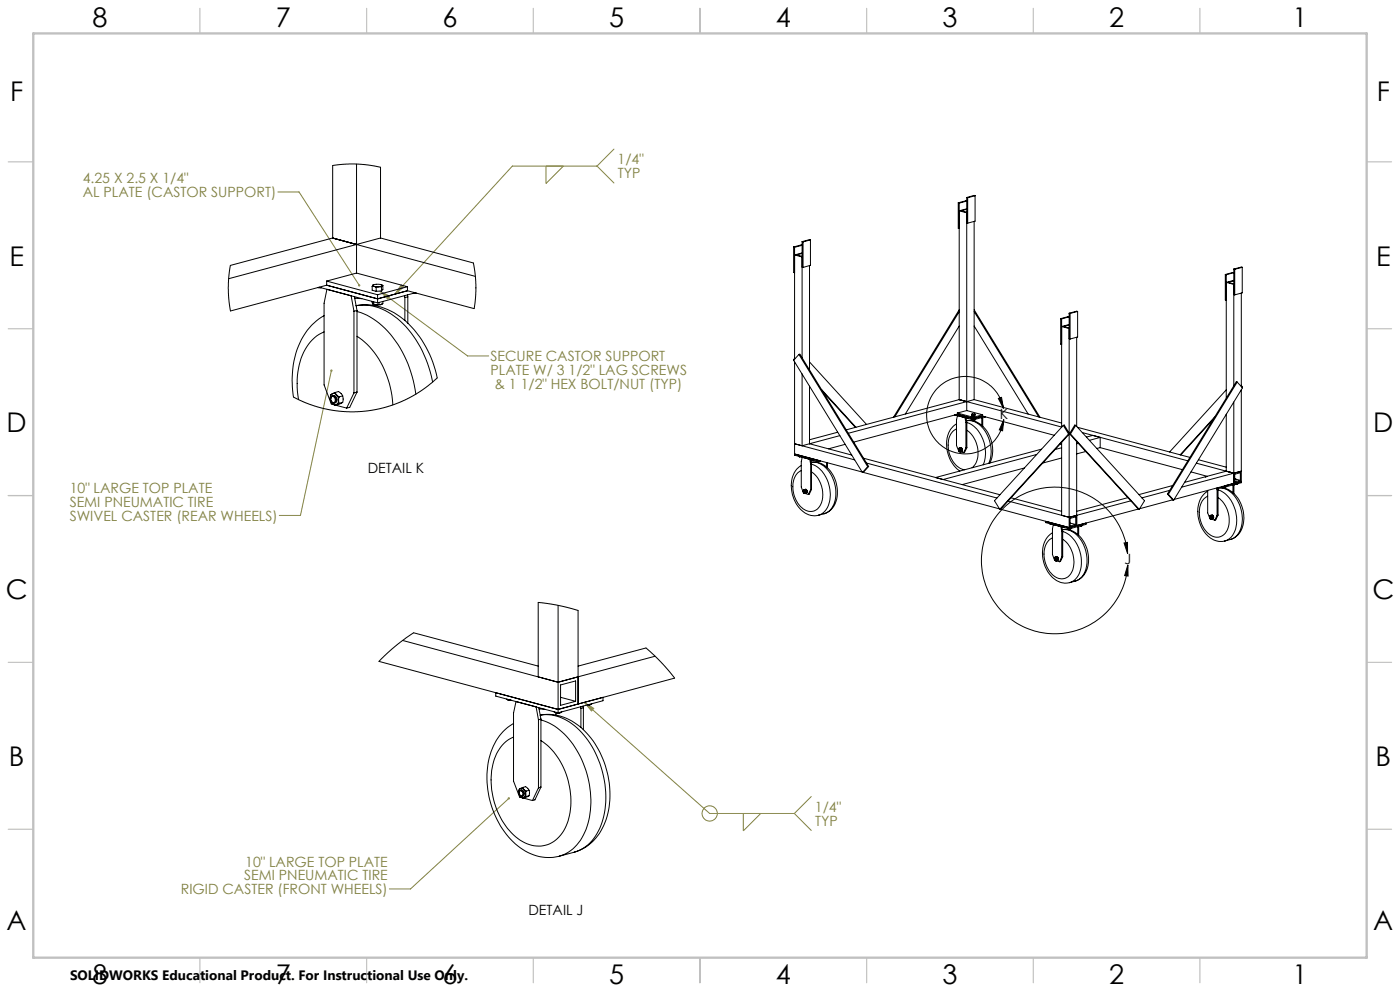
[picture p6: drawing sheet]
<svg xmlns="http://www.w3.org/2000/svg" width="420mm" height="297mm" viewBox="0 0 420 297" stroke-linecap="round" stroke-linejoin="round" font-family="sans-serif">
<g fill="none" stroke="#808040" stroke-width=".3">
<path d="M83.4 57.5h6.3l18.1 28M163.8 49.8v5.2l5.2-5.2M179.1 49.8h-25.4l-35.2 38.4M179.1 49.8l5.1 5.1M184.2 44.7l-5.1 5.1M114 87.2l2.9 1.6-.6 .8zM114 87.2l26.3 19.5h6.3M120.4 85.4l.7 .6-2.6 2.2zM99.4 111.1l-9.3 43.4h-6.3M175.3 210.5l2.8 1.8-.7 .8zM175.3 210.5l37.6 33.3h25.4M152.6 239.3l-29.4 27.1h-6.4"/>
<path d="M243.4 238.7l-5.1 5.1M223 243.8v5.2l5.2-5.2M238.3 243.8l5.1 5.1"/>
<circle cx="212.9" cy="243.8" r="2.29"/>
</g>
<path d="M299.5 119.4l1-.3 .5 3.3zM301 122.4a11.6 11.6 0 0 0-18-7.5 11.6 11.6 0 0 0 .6 19.5 11.6 11.6 0 0 0 17.5-8.6M301.1 125.8l-.3 3.3-1-.3zM337.2 162.7l1-.1 .1 3.3zM338.3 165.9a22 22 0 0 0-33.2-16.8 22 22 0 0 0-.9 37.2 22 22 0 0 0 33.9-15l.2-2M338.3 169.3l.1 3.3-1-.1z" fill="none" stroke="#000" stroke-width=".3"/>
<g fill="none" stroke="#c0c0c0" stroke-width=".35">
<path d="M60 2.5v7.5M110 2.5v7.5M160 2.5v7.5M210 2.5v7.5M260 2.5v7.5M310 2.5v7.5M360 2.5v7.5M2.5 48.5h7.5M410 48.5h7.5M2.5 98.5h7.5M410 98.5h7.5M2.5 148.5h7.5"/>
<path d="M410 148.5h7.5M2.5 198.5h7.5M410 198.5h7.5M2.5 248.5h7.5M410 248.5h7.5M60 287v7.5M110 287v7.5M160 287v7.5M210 287v7.5M260 287v7.5M310 287v7.5M360 287v7.5"/>
</g>
<path d="M10 10h400v277h-400z" fill="none" stroke="#c0c0c0" stroke-width=".7"/>
<path d="M337.2 162.7l1-.1 .1 3.3zM338.3 169.3l.1 3.3-1-.1zM299.5 119.4l1-.3 .5 3.3zM301.1 125.8l-.3 3.3-1-.3z" fill="#000"/>
<path d="M152.4 239.1a.34 .34 0 0 0 0 .4 .34 .34 0 0 0 .5 0 .34 .34 0 0 0 0-.5l-.3 .3 .3-.3zM175.3 210.5l2.8 1.8-.7 .8zM99.2 110.8a.34 .34 0 0 0 0 .5 .34 .34 0 0 0 .5-.1 .34 .34 0 0 0-.2-.5l-.1 .4 .1-.4zM107.5 85.3l.1 .5h.3l-.1-.3 .2 .3-.1-.6zM114 87.2l2.9 1.6-.6 .8zM120.4 85.4l.7 .6-2.6 2.2z" fill="#808040"/>
<g fill="none" stroke="#000" stroke-width=".3">
<path d="M107 49.2v32.6M290 59.2v63.8M290 59.2l.3 .1M290.3 59.3v7.6M292.5 58.7v7.6l-2.2 .6M292.5 58.7l-.3-.1-2.2 .6M292.5 58.7l-2.2 .6M99.8 71.3v-21.7l4.8-.5 4.8 .2 4.8 .8v21.2M99.8 71.3l-30.7 8.2-.6 6.4 .1 3.2 .5 4 28.9-7.6M99.8 71.3l7.2 2M99.8 71.4l42.8 11.4M114.2 71.3l27.8 7.5 .8 6.3-.1 4.2-.5 3.2-20-5.4"/>
<path d="M114.2 71.3l-45.6 12.2M238.1 74l2.2-.6 .3 .1-2.2 .6M238.1 74l.3 .1M238.1 74v7.7h.3M238.4 74.1v33.6M240.6 72.4l.3 .1M240.6 72.4v34.8M240.6 75.9l-1.7 .5 1.7 .4M240.6 75.8l-2.2 .6 2.2 .6M240.9 72.5v7.6M242.9 79.6v31.3M243.1 71.9l-2.2 .6"/>
<path d="M243.1 71.9l-2.5 .5M243.1 71.9v7.6l-2.2 .6M287.5 60.8l2.5-.5-2.2 .6M287.5 60.8l.3 .1M287.5 60.8v7.6l.3 .1M287.8 60.9v58.9M290 66.8l.3 .1M290 62.6l-2.2 .6 2.2 .6M290 62.7l-1.7 .5 1.7 .4M292.2 66.4v53.4M95.4 86.2h.1M95.4 86.2h.6"/>
<path d="M95.4 86.2l1 .1M95.7 86.1l17.6 4.7M96 86.2h.2M96 86.1v.1M97.2 94.6a20.1 20.1 0 0 0-9.4 15.9 19.6 19.6 0 0 0 .4 8.6l4.9 2.1 5.6 1.6 6.2 .6 5.6-.3 5.4-1.1 5.8-2.2 4.8-2.8 4.6-3.7a29.5 29.5 0 0 0-12.9-19.6 16.3 16.3 0 0 0-11.4-2.1 16 16 0 0 1 14.1 5.4 33.6 33.6 0 0 1 8.9 17.5M97.2 99.5a13.7 13.7 0 0 0-7.7 11 26.7 26.7 0 0 0 .1 9.3M98 85.5l15.3 4.1 8.9-2.5M98 84.2v1.3M98 84.2l15.3 4.1M98.1 86.7l-.9 4.2v24.5l2.2 5.7 .8 .2M105.3 88.6l.9 4.7M106.2 93.3v24.5"/>
<path d="M106.3 88.9l.8 4.2M106.4 89.4l2.1 .1M107 81.8l15.2 4.1M107 81.8l-9 2.4M107.1 93.3a22.8 22.8 0 0 1 13 11 37.5 37.5 0 0 1 4.6 13.8M107.1 93.1l-.9 .2M107.1 93.1v24.4M111.7 90.3l.2 .8M111.7 85.8h.6M111.7 85.8v1.2l1.2 .3M111.9 91.1l.2 .1M111.9 91.1l1 .3"/>
<path d="M111.9 85.5l.4 .3M111.9 85.5l.6-.3a1.78 1.78 0 0 1 2.2 .5M111.9 85.5l-.2 .3M112 85.4h.1M112 85.4l-.1 .1M112.1 91.2l.8 .2M112.1 90.4v.8M112.3 85.8l1.3 .1M112.3 85.8l.6 .3M112.5 91.3v.3M112.9 86.1v1.2M113.3 88.3v2.5"/>
<path d="M113.6 85.9l.8 .1M113.6 85.9l-.7 .2M113.7 91.3l-.8 .1M113.7 91.3h.6M113.7 90.7v.6M114.3 91.3l-1.4 .1M114.4 86v1.2M114.4 87.2l-1.5 .1M114.6 85.4l.3 .2M114.7 85.7l-1.1 .2M114.7 85.7l-.3 .3M114.8 91l-.5 .3"/>
<path d="M114.9 90.3v.6l-.6 .4M114.9 85.6l-.2 .1M114.9 85.6v1.2l-.5 .4M121.4 88.6l.1 .6M121.5 89.2v6.9M122.2 88.4l.1 .6M122.2 85.9l-8.9 2.4M122.2 85.9v1.2M122.3 89l-.8 .2M122.3 89v7.9M124 87.9h.4M124.4 87.9h-.5"/>
<path d="M124.5 87.8l-11.2 3M124.8 87.8l-.4 .1M124.9 87.8l-.5 .1M240.6 80l.3 .1M287.8 92.8l-19.8 32.3M287.8 93.4l-19.4 31.6M287.8 97.7l-16.2 26.4M292.2 97.7l16.2 26.4M292.2 93.4l19.4 31.6M292.2 92.8l19.8 32.3M318.2 95.5l2.5-.5-2.2 .6M318.2 95.5l.3 .1"/>
<path d="M318.2 95.5v7.6l.3 .1M318.5 95.6v32.4l-30.7-8.2M320.7 93.9v36M320.7 93.9h.3M320.7 97.4l-1.6 .5 1.6 .4M320.7 97.3l-2.2 .6 2.2 .6M321 93.9v7.7M323.3 93.3l-2.3 .6M323.3 93.3l-2.6 .6M323.3 93.3v7.7l-2.3 .6M367.6 82.3v7.6l.3 .1M367.6 82.3l2.5-.6-2.2 .6"/>
<path d="M367.6 82.3h.3M367.9 82.3v37M370.1 80.6l.3 .1M370.1 88.3l.3 .1M370.1 80.6v35M370.1 84l-2.2 .6 2.2 .6M370.1 84.2l-1.7 .4 1.7 .5M370.4 80.7v7.7M372.4 87.8v28M372.7 80.1l-2.3 .6M372.7 80.1v7.7l-2.3 .6M372.7 80.1l-2.6 .5"/>
<path d="M99.1 119.3l.2 .9 .4 .7M99.2 119.6a.78 .78 0 0 1 .8-1 .78 .78 0 0 1 .8 .9 .78 .78 0 0 1-.2 1.1 .78 .78 0 0 1-1.2-.3v-.1M99.3 119.1a.86 .86 0 0 1 1.2 .1 .86 .86 0 0 1 0 1.1 .75 .75 0 0 1-1 .2 .75 .75 0 0 1-.3-1zM99.7 118l-.4 .3-.2 1M99.7 118l.6-.1 .7 .4M99.7 118.6a1.11 1.11 0 0 1 1.4 .8 1.11 1.11 0 0 1-.8 1.4M100.5 117.6l.5 .7M100.5 117.6l1.1-.3 1.2 1.3M100.5 117.6l-.8 .4M101 118.3l.7 .7M101 118.3l.4 .8 .2 .8M101.6 119.9l-.2 .9-.4 .4"/>
<path d="M101.6 119.9l.1 1M101.7 119l-.1 .9M102.8 118.6v2M102.8 118.6l-1.1 .4M106.2 117.8l-2.2 4.5M107.1 100.8a26.1 26.1 0 0 1 10.7 20.6M107.1 117.5l-.9 .3M107.1 117.5l-2.2 4.6-.9 .2M238.1 107.8h.1M238.1 107.8l.1 .1M238.4 108.4v28l7 1.9M238.4 107.4l-.3 .4"/>
<path d="M239.7 106.2l-1.6 1.8 20.6 33.6M239.7 106.2l20.6 33.7M239.7 106.2l.3-.1 20.6 33.7M240.6 112.1v21.5l11.4-3M242.9 115.7v17.3l12.6 3.4M242.9 108.5l17.1 18.7M246.5 116.7l10.3 11.4M246.9 117.4l9.7 10.7M287.8 119.8l-33.9 9M292.2 119.8l-37.7 10.1M292.2 119.8l26.3 7M320.7 101.5l.3 .1"/>
<path d="M323 101.1v26.7M367.9 116.8l-17 18.7M371.2 114.5l-.3-.1-20.7 33.7M371.2 114.5l-20.7 33.6M371.2 114.5l1.5 1.7-20.6 33.7M372.4 116.8v27.9l-5.1 1.3M372.4 115.5l.3 .6M372.7 116.1h-.1M372.7 116.1v.1M99.7 120.9a1.01 1.01 0 0 0 1.3 .3M99.7 120.9l.8 .6M100.8 121.5l3.2 .8"/>
<path d="M101 121.2l-.5 .3M101.7 120.9l-.7 .3M102.8 120.6l-2.3 .9M102.8 120.6l-1.1 .3M238.4 136.1l20.3 5.4M238.4 133l18 4.8M239.6 136.8l.2 .1M239.6 136.8h.1M239.7 136.8h.1M239.7 136.8l.1 .1M239.8 136.9h.1M239.8 136.9h.3h-.2"/>
<path d="M239.9 136.8v.1M240.4 139.5a7.7 7.7 0 0 0-2.5 9.4 7.1 7.1 0 0 0 7.2 5.6l.4-.1M243.2 139.1l-.3-1.4-2.2-.6-.3 1.3v7.6l.7 1.8h.2M243.2 139.1v7.7M243.2 137.9h.7M243.2 137.7l.3 1.3M243.4 138.6a6.8 6.8 0 0 1 7 4.9 8.1 8.1 0 0 1-1.9 9.9l-1.3 .6a6.3 6.3 0 0 0 3.5-7.2 8.8 8.8 0 0 0-6-8.2zM243.5 139.1a9.7 9.7 0 0 1 5.5 10.2 5.4 5.4 0 0 1-3.5 5.1M243.5 139l-.3 .1M243.5 139v7.7M244.9 138.2l.2 .1M245 138.3h.1"/>
<path d="M245.1 138.3h.2M245.1 138.3h.4M245.1 138.3v.3M245.3 138.3h.2M245.3 138.3h.1M245.4 137.9v.4M245.7 138.2v.1M245.7 138.3h-.2M245.7 138.3h.1M245.8 138.3h-.1M245.8 138.2v.1M246.1 138.1l-.7 .2"/>
<path d="M248 138.6v1.3M248.2 138.7v1.5M251.3 129.5l-8.4 2.3M253.5 133.2l-4.9 1.3M259.1 137.3l40.9 11M260 138.8l39.1 10.5M260.3 139.9l-1.6 1.7M260.6 139.8l-1.9 1.8M260.6 139.8l-.3 .1M286.4 124.4h.1M286.4 124.4h.2M286.4 124.4h.3"/>
<path d="M286.5 124.4l5.5 1.4M286.6 124.4h.1M286.9 127a7.9 7.9 0 0 0-2.4 9.4 9.2 9.2 0 0 0 3.5 4.8M286.9 128.5a5.6 5.6 0 0 0-2.3 6.7 6.7 6.7 0 0 0 4.8 5.6M287.2 124.2l4.8 1.2 2.8-.7M287.2 124.2l-31.1 8.3M287.2 123.8v.4M287.2 123.8l4.8 1.3M287.5 134.7l.2 .6M287.6 134.8a.24 .24 0 0 1 .3-.2 .24 .24 0 0 1 .1 .4 .24 .24 0 0 1-.3 0M287.7 135h.1M287.7 135.3l.4 .1"/>
<path d="M287.7 134.3l-.2 .4M287.7 134.3l.4 .1M287.7 135.3l.3 .1M287.8 134.5l.4 .3-.3 .4M288 134.2l.1 .2M288 134.2l.3-.1 .4 .4M288 134.2l-.3 .1M288.1 135.4l1 .3M288.1 134.4l.3 .2M288.1 134.4l.2 .5M288.1 135.4h-.1M288.3 134.9l-.2 .5"/>
<path d="M288.3 134.9l.1 .4M288.4 134.6l-.1 .3M288.4 135.3l-.3 .1M288.7 134.5v.6M288.7 135.1l-.7 .3M288.7 134.5l-.3 .1M288.7 135.1l-.3 .2M289.8 126.6l-.3-1.4-2.3-.6-.3 1.3v7.6l.8 1.8 .2 .1M289.8 126.6v7.7M289.8 134.3l-.7 1.4M289.8 125.2l.3 1.3M289.8 125.4h.7"/>
<path d="M290 123l4.8 1.3M290 123l-2.8 .8M290.1 126.6a9.5 9.5 0 0 1 5.6 9.4l-.4 2.3-.3 1M290.1 128.9a8 8 0 0 1 2.1 10.7l-.6 .6M290.1 126.5l-.3 .1M290.1 134.2l-.3 .1M290.1 126.5v7.7M290.1 134.2l-.8 1.4-.2 .1M291.5 125.7v.2M291.5 124.3h.2M291.5 124.3v.3l.4 .1M291.5 125.9h.1"/>
<path d="M291.5 125.9l.4 .1M291.5 124.2l.2 .1M291.5 124.2l.6-.1 .3 .1M291.5 124.2v.1M291.6 124.1h.1M291.6 124.1l-.1 .1M291.6 125.9l.3 .1M291.6 125.7v.2M291.7 124.3h.4M291.7 124.3l.2 .1M291.7 126v.1M291.9 124.4v.3"/>
<path d="M292 125.1v.7M292.1 126h-.2M292.1 126h.2M292.1 124.3l.2 .1M292.1 124.3l-.2 .1M292.1 125.8v.2M292.3 126h-.4M292.3 124.4v.3M292.3 124.7h-.4M292.4 124.1h.1M292.4 124.1l.1 .1M292.4 124.2l-.3 .1"/>
<path d="M292.4 124.2l-.1 .2M292.5 125.9l-.2 .1M292.5 125.7l-.2 .3M292.5 124.2h-.1M292.5 124.2l-.2 .5M294.5 125.2v.1M294.5 125.3v2.2M294.8 125.1v.2M294.8 124.7l21.5 5.8M294.8 124.3l-2.8 .8M294.8 124.3v.4M294.8 125.3h-.3"/>
<path d="M294.8 125.3v2.4M295.3 125h.2M295.3 124.9l.2 .1M295.5 125h.1M295.5 124.9l-3.5 .9M297 138.7a9.6 9.6 0 0 0-4.4-12.4l-1.2-.3-1.5 .1a6.7 6.7 0 0 1 6.6 5 10.1 10.1 0 0 1 .2 7.7M311 136.2l-28.1 7.5M312.5 134.6l-31.8 8.5M318.5 132.5v21.9M318.5 134.2l-2 .5M318.5 137.3l-5.7 1.5M318.5 133l-.5 .1"/>
<path d="M319 127.5l-20.7 22.6 1.6 2.5M319 127.5l1.6 2.6M319 127.5l.3-.1 1.6 2.6M320.6 130.1l-20.7 22.5M320.7 130.1v28.4M320.9 130l.2 .1M320.9 130l20.6 22.6M320.9 130l-.3 .1M320.9 130l-20.7 22.6h-.3M321.1 130.1l20.7 22.5M322.7 127.5l-.3-.1-1.5 2.6M322.7 127.5l-1.6 2.6"/>
<path d="M322.7 127.5l20.7 22.6-1.6 2.5M323 132.4v25.1M323.2 128.1l33.8 9M323.5 132.9l-.5 .1M324.7 129.6l31.6 8.5M325.7 135.3l-2.7 .7M325.9 131l1.9-.5 2.3 .6M330.1 131.1l-3.3 .9M330.1 131.1v3.1M330.1 134.2l-1.1 .2M330.1 134.2l24.6 6.6M358.9 138.8l11.2 3-2.2-.6"/>
<path d="M359.6 137.8l8.3 2.2M364 125.7l-9.8 10.6M364.4 125l-10.4 11.3M367.9 124.1v17.1M370.1 120.5v24.4M240.4 141a5.6 5.6 0 0 0-2.3 6.7 6.2 6.2 0 0 0 5.4 5.6 4.6 4.6 0 0 0 3.3-5.6 8.1 8.1 0 0 0-3.3-6.3M241 147.2l.2 .5M241 147.2v.3M241 147.5l.2 .2M241 147.3a.25 .25 0 0 1 .4-.1 .25 .25 0 0 1 0 .3 .25 .25 0 0 1-.3 0M241 147.3h.1M241.2 147.7l.3 .1"/>
<path d="M241.2 146.8l-.2 .4M241.2 146.8l.3 .1M241.2 147l.4 .2v.4l-.3 .1M241.2 147.7l.2 .2M241.4 146.7l.1 .2M241.4 146.7l.4-.1 .3 .4M241.4 146.7l-.2 .1M241.5 147.9l1 .3M241.5 146.9l.3 .2M241.5 146.9l.3 .5M241.5 147.8l-.1 .1M241.8 147.4l-.3 .4"/>
<path d="M241.8 147.4v.3M241.8 147.1v.3M241.8 147.7l-.3 .1M242.1 147v.6M242.1 147.6l-.7 .3M242.1 147l-.3 .1M242.1 147.6l-.3 .1M243.2 146.8l-.7 1.4M243.5 146.7l-.3 .1M243.5 146.7l-.7 1.4-.3 .1M247.2 154l-1.7 .4M258.9 141.6l40.9 10.9"/>
<path d="M300.1 152.6l20.6 5.5M303.3 149.2l15.2 4M307.3 140.3l-18.7 4.9M313.7 156.2v.4l7 1.9M315 157l.1 .1M315 156.9v.1M315.1 157h.1M315.1 157v.1M315.1 157.1h.2M315.1 157.1h.4h-.2M315.3 157v.1M315.7 159.7a7.8 7.8 0 0 0-2.4 9.3 7.2 7.2 0 0 0 6.9 5.7l.7-.1"/>
<path d="M318.5 159.3l-.2-1.5-2.3-.6-.3 1.3v7.7l.7 1.8h.3M318.5 159.3v7.6M318.6 157.9l.2 1.3M318.6 158l.7 .1M318.7 158.7a7 7 0 0 1 7.2 5.4 8 8 0 0 1-2.1 9.5l-1.3 .6a5.9 5.9 0 0 0 3.6-6.4 9.2 9.2 0 0 0-5.8-9zM318.8 159.3a9.3 9.3 0 0 1 5.6 9.4 5.8 5.8 0 0 1-3.5 5.9M318.8 159.2l-.3 .1M318.8 159.2v7.7M320.3 158.4l.2 .1M320.3 158.4h.1M320.4 158.5h.1M320.5 158.5h.1"/>
<path d="M320.5 158.5h.4M320.5 158.5v.2M320.6 158.5h.3M320.6 158.5h.1M320.7 158.1l5.1-1.3v.4l-5.1 1.3M321 155.4l1.7-.5v2.3l-1.7 .5zM321 156.8l1.7 .4M321.1 158.4v.1M321.1 158.5h-.2M321.1 158.5h.1M321.2 158.4h-.1M323.3 157.8v.2"/>
<path d="M323.3 158v2.2M323.6 157.8v.1M323.6 157.9l-.3 .1M323.6 157.9v2.5M324.1 157.6h.2M324.4 157.5l-.1 .1M324.5 157.5h.1M324.5 157.5l-.2 .1M338.3 149.2l-15.3 4M339.2 150.1l-18.5 4.9-18.3-4.9M341.5 152.6l-20.8 5.5M341.5 152.6h.3"/>
<path d="M350.2 148.1h.3M350.2 148.1l1.9 1.8M350.5 148.1l1.6 1.8M350.9 147l-8.4 2.2M351.8 145.5l-10.1 2.7M351.8 149.8l-9.9 2.7M357.3 141.4l4.9 1.4M361.6 142.9h.1M361.8 142.9h-.2M362.3 147.2a7.9 7.9 0 0 0-2.3 9.7 6.8 6.8 0 0 0 7.3 5.3l.2-.1M362.3 148.7a6 6 0 0 0-2.1 7.4 5.8 5.8 0 0 0 5.5 4.9 4.9 4.9 0 0 0 3-6 7.9 7.9 0 0 0-3.3-5.8M362.3 147v6.7l.7 1.8h.2"/>
<path d="M362.9 154.9l.2 .5M362.9 155h.1M362.9 155a.25 .25 0 0 1 .4-.2 .25 .25 0 0 1 .1 .4 .25 .25 0 0 1-.4 0M363 155.2h.1M363.1 155.4l.4 .1M363.1 154.5l-.2 .4M363.1 154.5l.4 .1M363.1 155.4l.2 .2M363.2 154.7l.3 .3-.2 .4M363.2 154.7h-.1M363.3 154.4l.2 .2M363.3 154.4l.4-.1 .4 .4"/>
<path d="M363.3 154.4l-.2 .1M363.4 155.6l1.1 .3M363.5 154.6l.2 .2M363.5 154.6l.2 .5M363.5 155.5l-.2 .1M363.7 155.1l-.2 .4M363.7 155.1v.3M363.7 154.8v.3M363.7 155.4l-.2 .1M364.1 154.7v.6M364.1 155.3l-.8 .3M364.1 154.7l-.4 .1"/>
<path d="M364.1 155.3l-.4 .1M365 146.3l.1 .5M365.1 146.8v7.6M365.1 154.4l-.6 1.5M365.3 146.3a6.8 6.8 0 0 1 7.2 5.3 7.9 7.9 0 0 1-2.4 9.7l-1 .4a6.1 6.1 0 0 0 3.6-6.8 9.4 9.4 0 0 0-5.5-8.5zM365.3 146.2l.1 .5M365.4 146.8a9.6 9.6 0 0 1 5.6 10.1 5.5 5.5 0 0 1-3.5 5.2M365.4 146.7l-.3 .1M365.4 154.4h-.3M365.4 146.7v7.7M365.4 154.4l-.7 1.4-.2 .1M366.6 145.8l.7 .2"/>
<path d="M366.9 145.9l.1 .1M366.9 145.9h.1M367 146h.1M367 146h.2M367 146h.4M367.1 146v.3M367.2 146h.2M367.2 146h.1M367.3 145.6v.4M367.6 146h.1M367.6 145.9v.1M367.6 146h-.2"/>
<path d="M367.7 146h-.3M367.8 145.9l-.1 .1M367.9 141.2l-12.5 3.4M369.9 145.3v.2M369.9 145.5v2.2M370.1 145.3l.1 .1M370.2 145.4l-.3 .1M370.2 145.4v2.5M370.4 142.1l1.7-.4v2.3l-1.7 .4zM370.4 143.5l.3 .1M370.5 143.9l.2-.4 .2 .4M370.7 145.1h.1"/>
<path d="M370.8 143.6l1.3 .4M371 145.1h-.2M371.1 145.1h.1M371.1 145.1h-.3M371.1 145l-.1 .1M372.4 144.3l-20.2 5.4M372.4 141.2l-17.9 4.8M315.7 161.2a5.8 5.8 0 0 0-2.2 7 6.3 6.3 0 0 0 5.1 5.3 4.3 4.3 0 0 0 3.6-4.9 8.3 8.3 0 0 0-3.4-7M316.3 167.4l.2 .5M316.4 167.5a.24 .24 0 0 1 .3-.2 .24 .24 0 0 1 .1 .4 .24 .24 0 0 1-.4 0M316.4 167.5h.1M316.4 167.7h.1"/>
<path d="M316.5 167.9l.4 .1M316.5 167l-.2 .4M316.5 167l.4 .1M316.5 167.2l.4 .3-.2 .4M316.5 167.9l.3 .2M316.8 166.9l.1 .2M316.8 166.9l.3-.1 .4 .4M316.8 166.9l-.3 .1M316.8 168.1l1.1 .2M316.9 167.1l.2 .2M316.9 167.1l.2 .5M316.9 168l-.1 .1"/>
<path d="M317.1 167.6l-.2 .4M317.1 167.6v.3M317.1 167.3v.3M317.1 167.9l-.2 .1M317.5 167.2v.6M317.5 167.8l-.7 .3M317.5 167.2l-.4 .1M317.5 167.8l-.4 .1M318.5 166.9l-.6 1.4M318.8 166.9h-.3M318.8 166.9l-.7 1.4h-.2M322.5 174.2l-1.6 .4"/>
<path d="M369.1 161.7l-1.6 .4M120.8 191.9l46.6 12.6M161.5 199.6l-37.4-10-5.9 4.4-4.5 4.2 53.7 14.4M167.4 181.4v32.2M173.4 199.6l20.4-5.4 5 4.7 3.6 4.3-35 9.4M196.5 196.7l-29.1 7.8M148.7 207.6v1l18.7 5M152 209.5l.5 .3M152.3 209.7l.2 .1M152.5 209.8h.4M152.5 209.8l.9 .1M152.9 209.8h.4"/>
<path d="M152.9 209.7v.1M154.1 216.8a17.8 17.8 0 0 0-8 16.1 26.4 26.4 0 0 0 10.8 21.7 13.6 13.6 0 0 0 10.9 2M155.5 209.4l11.9 3.2M161.5 215.7l-.7-3.9-6-1.5-.7 3.4v20.4l1.8 4.8 .6 .1M161.5 215.7v20.4M161.6 212.1l.7 3.4M161.7 212.4l1.8 .2M162.1 214.3a15.7 15.7 0 0 1 15.2 6.9 27 27 0 0 1 3.8 26.2 13.9 13.9 0 0 1-8.8 8 12.6 12.6 0 0 0 8.3-8.9 28.4 28.4 0 0 0-9-29.5 12.5 12.5 0 0 0-9.5-2.7zM162.3 215.8a20.4 20.4 0 0 1 12.3 12 26.8 26.8 0 0 1 .4 22.5 11.6 11.6 0 0 1-7.2 6.3M162.3 215.5l-.8 .2M162.3 215.5v20.4M166.3 213.3l.4 .3"/>
<path d="M166.5 213.5h.1M166.5 213.5l.2 .1M166.7 213.6h.4M166.7 213.6l1 .1M166.8 213.6v.7M167.1 213.6l.6 .1M167.1 213.5v.1M167.4 204.5l-5.9-1.7v-22.3l5.7 .9 6.2 1.5v28.1M168.2 205.3l4.5-1.2v6.1l-4.5 1.2zM168.2 209l4.5 1.2M168.3 213.4v.1M168.3 213.5l-.6 .2"/>
<path d="M168.4 213.5l-.7 .2M168.5 213.3l-.2 .2M173.4 211l-6 1.6M174.2 211.8l.1 .5M174.3 212.3v5.7M174.9 211.6l.1 .5M175 212.1l-.7 .2M175 212.1v6.6M176.4 211.2h.4M176.8 211.2l-.5 .1M177.3 211.1l-.5 .1M177.4 211v.1"/>
<path d="M177.4 211.1l-.6 .1M177.4 211.1h-.1M177.4 211h.1M177.5 210.9v.1M179.4 209.4l-6 1.6M180.9 209v1l-13.5 3.6M154.1 220.9a12.3 12.3 0 0 0-6.7 11 22.4 22.4 0 0 0 8.6 19.9 8.9 8.9 0 0 0 13.8-4.2 22.4 22.4 0 0 0-6.9-25.2l-.6-.4M155.6 237.4l.5 1.4M155.6 237.4l.2 .8 .3 .6M155.8 237.6a.63 .63 0 0 1 .5-.8 .63 .63 0 0 1 .7 .8 .64 .64 0 0 1-.2 .9 .64 .64 0 0 1-.9-.3M155.9 237.1a.77 .77 0 0 1 .9 .5 .77 .77 0 0 1-.5 .9 1.03 1.03 0 0 1-.4-1.4zM156.1 238.8l.6 .3 .5-.1"/>
<path d="M156.1 236.3l-.3 .4-.2 .7M156.1 236.3h.6l.5 .3M156.1 236.9a.92 .92 0 0 1 1.2 .6 .92 .92 0 0 1-.7 1.1M156.1 238.8l.7 .5M156.1 236.3l-.3 .2-.2 .9M156.8 236l.4 .6M156.8 236l.9-.2 1 1.1M156.8 236l-.7 .3M157 239.2l2.7 .7M157.2 236.6l.6 .5M157.2 236.6l.5 1.3M157.2 239l-.4 .3"/>
<path d="M157.7 237.9l-.1 .7-.4 .4M157.7 237.9l.1 .8M157.8 237.1l-.1 .8M157.8 238.7l-.6 .3M158.7 236.9v1.6M158.7 238.5l-1.9 .8M158.7 236.9l-.9 .2M158.7 238.5l-.9 .2M161.5 236.1l-1.8 3.8M162.3 235.9l-.8 .2M162.3 235.9l-1.8 3.8-.8 .2M172.3 255.4l-4.5 1.2"/>
<circle cx="287.8" cy="134.9" r=".26"/>
<circle cx="241.3" cy="147.4" r=".26"/>
<circle cx="363.2" cy="155.1" r=".25"/>
<circle cx="316.6" cy="167.5" r=".26"/>
</g>
<g font-size="8.1">
<text x="27.8" y="8">8</text>
<text x="82.8" y="8">7</text>
<text x="132.8" y="8">6</text>
<text x="182.8" y="8">5</text>
<text x="232.8" y="8">4</text>
<text x="282.8" y="8">3</text>
<text x="332.8" y="8">2</text>
<text x="387.8" y="8">1</text>
<text x="3" y="30.4">F</text>
<text x="413" y="30.4">F</text>
<text x="2.8" y="79.6">E</text>
<text x="412.8" y="79.6">E</text>
<text x="2" y="129.6">D</text>
<text x="412" y="129.6">D</text>
<text x="1.7" y="179.6">C</text>
<text x="411.7" y="179.6">C</text>
<text x="2.7" y="229.6">B</text>
<text x="412.7" y="229.6">B</text>
<text x="2" y="278.9">A</text>
<text x="412" y="278.9">A</text>
<text x="27.8" y="295">8</text>
<text x="82.8" y="295">7</text>
<text x="132.8" y="295">6</text>
<text x="182.8" y="295">5</text>
<text x="232.8" y="295">4</text>
<text x="282.8" y="295">3</text>
<text x="332.8" y="295">2</text>
<text x="387.8" y="295">1</text>
</g>
<g font-size="4.2" fill="#808040">
<text x="185.3" y="49.3">1/4&quot;</text>
<text x="185.3" y="53.4">TYP</text>
<text x="24.8" y="55">4.25 X 2.5 X 1/4&quot;</text>
<text x="24.8" y="59.1">AL PLATE (CASTOR SUPPORT)</text>
<text x="147.1" y="108.2">SECURE CASTOR SUPPORT</text>
<text x="147.1" y="112.4">PLATE W/ 3 1/2&quot; LAG SCREWS</text>
<text x="148.3" y="116.6">&amp; 1 1/2&quot; HEX BOLT/NUT (TYP)</text>
<text x="20.9" y="147.7">10&quot; LARGE TOP PLATE</text>
<text x="20.9" y="151.9">SEMI PNEUMATIC TIRE</text>
<text x="20.9" y="156.1">SWIVEL CASTER (REAR WHEELS)</text>
<text x="244.5" y="243.3">1/4&quot;</text>
<text x="244.5" y="247.5">TYP</text>
<text x="73.3" y="263.9">SEMI PNEUMATIC TIRE</text>
<text x="73.6" y="259.7">10&quot; LARGE TOP PLATE</text>
<text x="54.3" y="268.1">RIGID CASTER (FRONT WHEELS)</text>
</g>
<g font-size="4.2">
<text x="299.9" y="125.6">K</text>
<text x="110.3" y="141.6">DETAIL K</text>
<text x="337.4" y="169.1">J</text>
<text x="158.5" y="274.3">DETAIL J</text>
</g>
<text font-size="4.1" x="21" y="293.7">SOLIDWORKS Educational Product. For Instructional Use Only.</text>
</svg>
